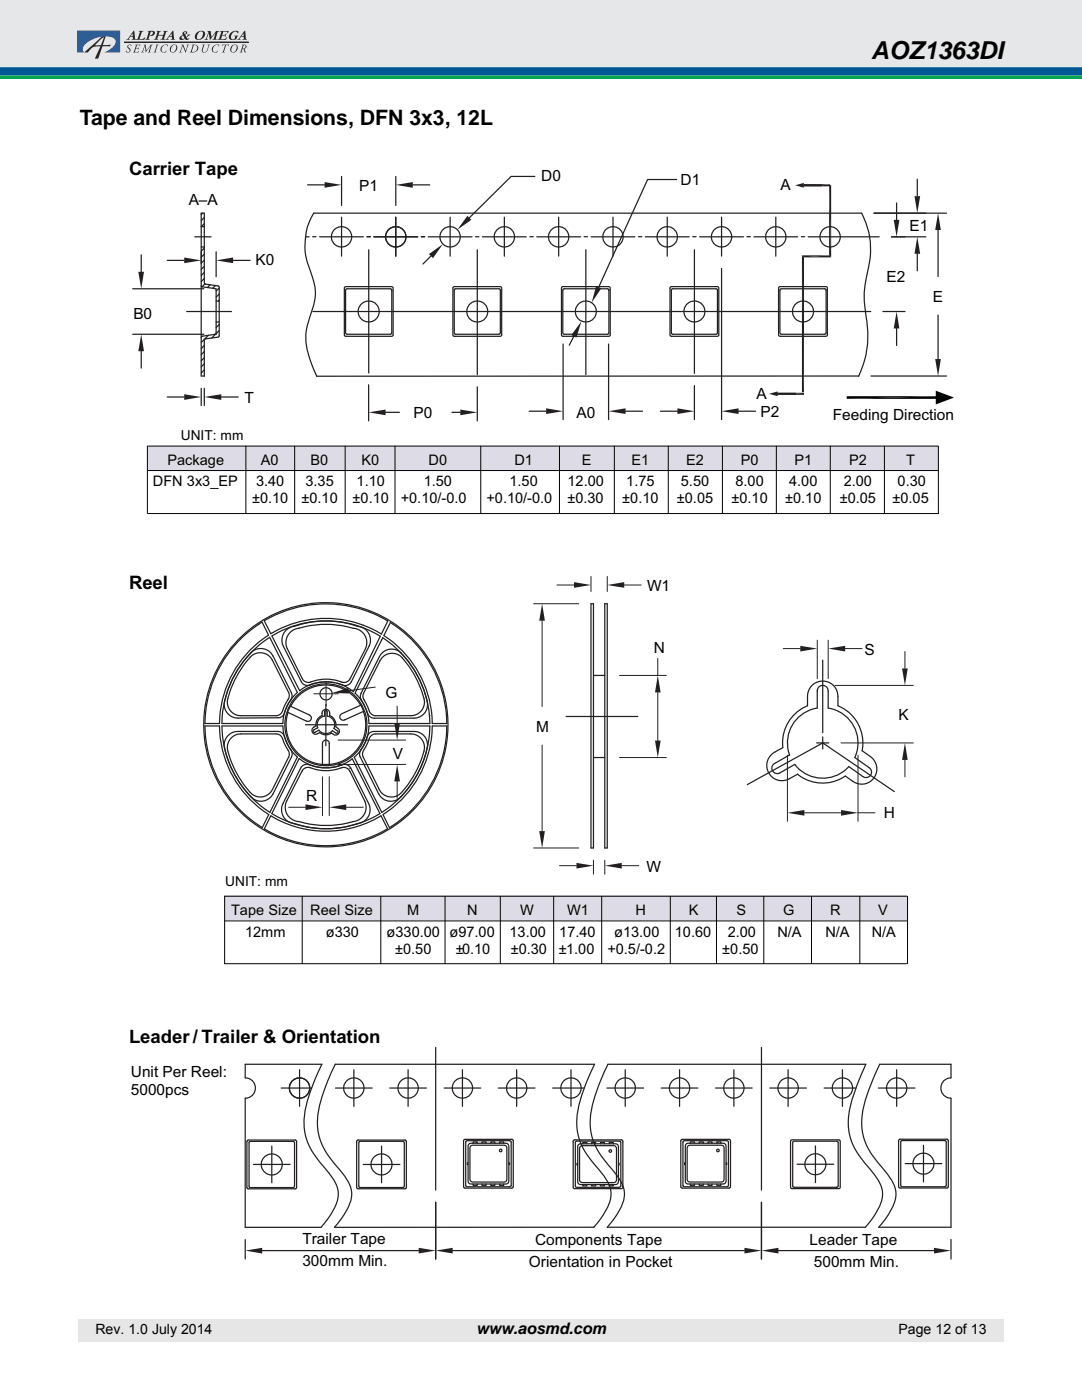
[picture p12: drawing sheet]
<svg xmlns="http://www.w3.org/2000/svg" width="216mm" height="279mm" viewBox="0 0 216 279" stroke-linecap="round" stroke-linejoin="round" font-family="sans-serif">
<path d="M0 14.2h215.9" fill="none" stroke="#005994" stroke-width="1.8" stroke-linecap="butt"/>
<path d="M-.1 -.1h216v13.5h-216z" fill="#e6e7e8"/>
<g fill="#252425">
<path d="M27.7 6.2h.9l-.3 .2-.5 1.4a1.3 1.3 0 0 0 1.2-.4l-.2 .5h-1.7a.59 .59 0 0 0 .5-.6l.3-.9z"/>
<path d="M29.5 6.2l.9-.1 .4 .2 .1 .2a.71 .71 0 0 1-1 .6l.1-.1a.46 .46 0 0 0 .5-.5l-.1-.2h-.3l-.5 1.5h.3v.1h-.9l.1-.1a1.88 1.88 0 0 0 .6-1.5h-.3z"/>
<path d="M31.3 6.2h.9l-.4 .1-.1 .7h.9l.2-.7-.2-.1h.9l-.4 .2-.4 1.4 .2 .1h-.9l.3-.1 .2-.7h-.1h-.8l-.2 .7 .2 .1h-.9l.3-.1 .3-.9 .1-.6z"/>
<path d="M41.4 6.2h.6l.2 1.2 .8-1.1a.48 .48 0 0 1 .7-.1l-.3 .2-.4 1.3 .2 .2h-.9l.4-.2 .3-1.2-1.1 1.4h-.1l-.1-1.4-.4 1.2 .2 .2h-.7l.4-.3 .3-1 .1-.2z"/>
<path d="M43.9 6.2h1.7l-.1 .4-.2-.3h-.7l-.3 .7h.5l.4-.3-.2 .7h-.1l-.1-.3h-.5l-.2 .6a.99 .99 0 0 0 1.2-.3l-.2 .5h-1.7l.4-.2 .4-1.3-.3-.1z"/>
<path d="M46.1 6.5a1.28 1.28 0 0 1 1.5-.2l-.1 .4-.2-.2a.82 .82 0 0 0-.9 0 .82 .82 0 0 0-.3 .8v.2a.41 .41 0 0 0 .4 .4 .41 .41 0 0 0 .4-.4l.1-.2-.2-.2h.8l-.2 .2a.77 .77 0 0 1-1.2 .7l-.4-.2a.97 .97 0 0 1 .3-1.3z"/>
<path d="M25.6 9h.7l-.2 .3v-.3l-.2-.1-.3 .3 .1 .3 .3 .4v.3l-.5 .3-.4-.2 .1-.3 .1 .4h.3l.2-.1 .1-.3a.75 .75 0 0 1-.3-1z"/>
<path d="M27 8.9h1l-.1 .3-.1-.2h-.5l-.1 .6 .5-.2-.1 .5-.1-.2h-.4l-.1 .4-.1 .2 .2 .1h.4l.2-.3-.1 .4-1.1-.1 .3-.1 .3-1.2z"/>
<path d="M28.7 8.9h.4l.1 1.2 .9-1.2h.4l-.2 .2-.3 .9-.1 .4 .2 .1-.6-.1 .2-.1 .4-1.1-1 1.2-.2-1.2-.4 1.1 .2 .2h-.5l.2-.2 .4-1.2z"/>
<path d="M31.1 8.9l.6 .1h-.2l-.4 1.1-.1 .2 .2 .2h-.6l.3-.2 .3-1.2z"/>
<path d="M32.4 9.2l.4-.3h.6l.1 .1-.1 .2a.31 .31 0 0 0-.2-.3 .31 .31 0 0 0-.4 .1 .8 .8 0 0 0-.5 .6 .8 .8 0 0 0 .3 .8l.6-.3-.2 .4h-.5l-.4-.2v-.8z"/>
<path d="M36.2 8.9h.4l.5 1.2 .3-1-.2-.2h.6l-.3 .2-.4 1.4-.7-1.4-.3 1.3 .2 .1h-.6l.3-.3 .3-.9v-.3z"/>
<path d="M40.4 8.9h.6l-.3 .2-.2 .7a.45 .45 0 0 0 .3 .6 .45 .45 0 0 0 .5-.5l.3-.8-.2-.2h.5l-.2 .3a1.17 1.17 0 0 1-1.2 1.3l-.2-.2v-.3l.2-.9z"/>
<path d="M42.5 9.3l.6-.4h.4l.3 .1-.2 .3a.44 .44 0 0 0-.4-.4 .44 .44 0 0 0-.4 .3l-.3 .6v.4l.2 .2a.58 .58 0 0 0 .7-.3h.1a.63 .63 0 0 1-.8 .4 .63 .63 0 0 1-.4-.8z"/>
<path d="M44.4 8.9h1.3l-.1 .3-.1-.2h-.4l-.4 1.3 .2 .2h-.6l.2-.2 .4-1.3h-.4l-.2 .2z"/>
<path d="M26.7 6.1h.1l.1 1.4 .2 .4h-.9l.3-.1v-.5h-.5l-.3 .5h.2v.1h-.7l.3-.2zM26.4 6.6l-.3 .6h.4z"/>
<path d="M34.4 6.1l.2 .1 .1 1.5 .2 .2h-.9l.3-.1v-.5h-.5l-.3 .4 .2 .2h-.7l.3-.2zM34.2 6.6l-.3 .6h.4z"/>
<path d="M36.4 6.5l.5-.3 .4 .1a.42 .42 0 0 1-.4 .6l.3 .5 .3-.3-.1-.2h.6l-.8 .6 .3 .2 .3-.1a.47 .47 0 0 1-.4 .4 .47 .47 0 0 1-.5-.2l-.6 .2-.5-.2a.81 .81 0 0 1 .7-.8zM36.4 7.1l-.2 .3v.2l.2 .2 .4-.1-.3-.6zM36.8 6.5l.1 .3 .2-.4z"/>
<path d="M39.1 6.7a1.2 1.2 0 0 1 1.8-.2 1.25 1.25 0 0 1-.5 1.2 1.25 1.25 0 0 1-1.4 .1l-.1-.6zM39.8 6.4a1.04 1.04 0 0 0-.3 1.4 .96 .96 0 0 0 .9-.5 .96 .96 0 0 0-.1-1z"/>
<path d="M48.8 6.1h.1l.1 1a.59 .59 0 0 0 .3 .8h-1l.4-.1-.1-.5h-.5l-.3 .5 .2 .1h-.7l.4-.2zM48.6 6.6l-.4 .6h.4z"/>
<path d="M34.2 9.2a.71 .71 0 0 1 1.1 0 .71 .71 0 0 1-.2 1 .71 .71 0 0 1-1.1 0 .71 .71 0 0 1 .2-1zM34.5 9.1l-.2 .1a.87 .87 0 0 0 0 1.2 .85 .85 0 0 0 .8-.5 .85 .85 0 0 0-.1-.9z"/>
<path d="M38.3 8.9a1.08 1.08 0 0 1 1.3 .5 1.24 1.24 0 0 1-1.7 1l.2-.1 .3-1.1zM38.7 9l-.4 1.3a.72 .72 0 0 0 .9-.3 .72 .72 0 0 0-.3-1z"/>
<path d="M46.2 9.2a.7 .7 0 0 1 1.1-.1 .7 .7 0 0 1-.1 1.1 .71 .71 0 0 1-1.1 .1 .71 .71 0 0 1 .1-1.1zM46.5 9.1l-.1 .1a.85 .85 0 0 0 0 1.2 .85 .85 0 0 0 .8-.5 .85 .85 0 0 0-.1-.9z"/>
<path d="M48.3 8.9h.6l.3 .2-.1 .4-.3 .2 .3 .8a.46 .46 0 0 1-.5-.7h-.2l-.2 .5 .2 .2h-.6l.2-.2 .4-1.2zM48.6 9l-.2 .7a.42 .42 0 0 0 .5-.1 .42 .42 0 0 0 .1-.5z"/>
<path d="M20 8l.8-.6-.7 1.6h-1.1zM16.8 10.5h.7l.2-.3a1.98 1.98 0 0 1 2.3-.9l-1.1 2.4h.7l.8-2.4h1.5l.2-.4-1.6 .1 .6-1.8-.8 .1z"/>
</g>
<path d="M24.8 8.4h24.8" fill="none" stroke="#252425" stroke-width=".31"/>
<path d="M15.4 6.1h8.6v4.4h-3.2l.3-.2a2.51 2.51 0 0 0 1.9-2.3 2.84 2.84 0 0 0-2.8-.7l-.5 .1a5.7 5.7 0 0 0-3 1.8 1 1 0 0 0 .1 1.3h-1.4z" fill="#1e508f"/>
<path d="M0 15.4h215.9" fill="none" stroke="#0aa555" stroke-width=".71" stroke-linecap="butt"/>
<path d="M15.6 263.2h184.6v4.5h-184.6z" fill="#e6e6e6"/>
<path d="M25.7 31.7h164.7v222.1h-164.7z" fill="#fff"/>
<g fill="#dddbe5">
<path d="M29.4 89h157.9v4.9h-157.9z"/>
<path d="M44.8 178.8h136.1v4.8h-136.1z"/>
</g>
<g fill="none" stroke="#010202" stroke-width=".2">
<path d="M29.4 89v13.5M29.6 89h157.6v13.5h-157.6M29.6 93.9h157.6M49.1 89v13.5M58.8 89v13.5M68.9 89v13.5M78.8 89v13.5M95.9 89v13.5M111.6 89v13.5M122.6 89v13.5M133.3 89v13.5M144.2 89v13.5"/>
<path d="M154.9 89v13.5M165.7 89v13.5M176.5 89v13.5M60.3 178.9v13.4M76 178.9v13.4M88.8 178.9v13.4M99.8 178.9v13.4M110.5 178.9v13.4M120.1 178.9v13.4M133.8 178.9v13.4M143 178.9v13.4M152.4 178.9v13.4"/>
<path d="M161.9 178.9v13.4M171.6 178.9v13.4M180.9 178.9h-136.1v13.4h136.1M181.1 178.9v13.4M44.8 183.8h136.1"/>
</g>
<g fill="#010202">
<path d="M169 79.1h18.1l-18.1 .5z"/>
<path d="M169 79.6l18.1-.5v.5z"/>
<path d="M186.7 78l3.7 1.3-3.7 1.4z"/>
</g>
<path d="M33.4 52h3.4M40.1 50.3v2.2M43.1 50.3v4.9M46.5 52h3.4" fill="none" stroke="#231f20" stroke-width=".25"/>
<g fill="#231f20">
<path d="M36.8 51.4l3.3 .6-3.3 .5z"/>
<path d="M43.1 52l3.4-.6v1.1z"/>
<path d="M85.6 50.7l2.8-2-2 2.8z"/>
<path d="M116 64.1l-1 3.3-1-.5z"/>
</g>
<path d="M177.9 47.3h2.7M178.9 40.5v3.4M114.5 67.1l-.9 1.8M176.2 62.2h4.4M178.9 65.6v3.3" fill="none" stroke="#231f20" stroke-width=".25"/>
<g fill="#231f20">
<path d="M178.3 43.9h1.2l-.6 3.4z"/>
<path d="M178.9 62.2l.6 3.4h-1.2z"/>
</g>
<path d="M183 35.8v3.4M174.4 42.5h10.3M177.9 47.3h6.8M183 50.7v3.3" fill="none" stroke="#231f20" stroke-width=".25"/>
<g fill="#231f20">
<path d="M182.5 39.2h1.1l-.6 3.3z"/>
<path d="M183 47.3l.6 3.4h-1.1z"/>
</g>
<path d="M174.4 42.5h14.5M187.2 45.9v9.3M173.8 75h15.1M187.2 62.9v8.8" fill="none" stroke="#231f20" stroke-width=".25"/>
<g fill="#231f20">
<path d="M187.2 42.5l.5 3.4h-1.1z"/>
<path d="M186.6 71.7h1.1l-.5 3.3z"/>
<path d="M119 57.1l1 .4-1.9 2.9z"/>
</g>
<path d="M135 35.8h-5.8l-9.7 21.5M33.4 79.2h3.4M40.1 77.5v3.4M40.8 77.5v3.4M44.2 79.2h3.3" fill="none" stroke="#231f20" stroke-width=".25"/>
<g fill="#231f20">
<path d="M36.8 78.7l3.3 .5-3.3 .6z"/>
<path d="M40.8 79.2l3.4-.5v1.1z"/>
</g>
<path d="M112.4 68.7v15M121.4 68.7v15M105.6 82.1h3.4M124.8 82.1h3.4" fill="none" stroke="#231f20" stroke-width=".25"/>
<g fill="#231f20">
<path d="M109 81.5l3.4 .6-3.4 .5z"/>
<path d="M121.4 82.1l3.4-.6v1.1z"/>
</g>
<path d="M26.5 57.6h14.2M28.2 50.9v3.3M26.5 66.7h14.2M28.2 70.1v3.4" fill="none" stroke="#231f20" stroke-width=".25"/>
<g fill="#231f20">
<path d="M27.6 54.2h1.1l-.5 3.4z"/>
<path d="M28.2 66.7l.5 3.4h-1.1z"/>
<path d="M93.3 43.1l.7 .8-2.7 1.9z"/>
</g>
<path d="M106.7 35.2h-4.7l-8.3 8.3M73.6 76.8v7.2M95.2 77.2v6.8M76.9 82.3h2.8M90.2 82.3h1.6" fill="none" stroke="#231f20" stroke-width=".25"/>
<g fill="#231f20">
<path d="M73.6 82.3l3.3-.6v1.2z"/>
<path d="M91.8 81.7l3.4 .6-3.4 .6z"/>
</g>
<path d="M144 53.6v30.1M138.6 77v6.7M131.8 82.1h3.4M147.4 82.1h3.4" fill="none" stroke="#231f20" stroke-width=".25"/>
<g fill="#231f20">
<path d="M135.2 81.5l3.4 .6-3.4 .5z"/>
<path d="M144 82.1l3.4-.6v1.1z"/>
</g>
<path d="M61.4 36.9h3.4M68.2 35.2v5.8M79 35.2v5.8M82.4 36.9h3.4" fill="none" stroke="#231f20" stroke-width=".25"/>
<g fill="#231f20">
<path d="M64.8 36.3l3.4 .6-3.4 .6z"/>
<path d="M79 36.9l3.4-.6v1.2z"/>
</g>
<g fill="none" stroke="#231f20" stroke-width=".25">
<path d="M61 47.3h.7M62.4 47.2h.7M63.8 47.3h8.7M68.2 43.3v7.8M73.2 47.2h.7M74.6 47.3h8.7M79 43.3v7.8M84.1 47.2h.6M85.4 47.3h8.8M89.8 43.3v7.8M94.9 47.2h.7M96.3 47.3h8.7"/>
<path d="M100.6 43.3v7.8M105.7 47.2h.7M107.1 47.3h8.8M111.5 43.3v7.8M116.5 47.2h.7M117.9 47.3h8.8M122.3 43.3v7.8M127.4 47.2h.7M128.8 47.3h8.7M133.1 43.3v7.8M138.2 47.2h.7M139.6 47.3h8.8"/>
<path d="M144 43.3v7.8M149.1 47.2h.6M150.4 47.3h8.8M154.8 43.3v7.8M159.9 47.2h.7M161.3 47.3h14.1M171.3 75l-108.1 .1a16.8 16.8 0 0 1-2.1-9.1l.2-1a24.9 24.9 0 0 0 1.6-6.7 23.7 23.7 0 0 0-1.6-6.1 12.7 12.7 0 0 1 1.3-9.7h109.3a15.8 15.8 0 0 1 1.2 12 19.6 19.6 0 0 0-.2 9.4 18.7 18.7 0 0 1-1.6 11.2"/>
<circle cx="68.2" cy="47.3" r="2.04"/>
<circle cx="79" cy="47.3" r="2.03"/>
<circle cx="89.8" cy="47.3" r="2.03"/>
<circle cx="100.6" cy="47.3" r="2.03"/>
<circle cx="111.5" cy="47.3" r="2.03"/>
<circle cx="122.3" cy="47.3" r="2.04"/>
<circle cx="133.1" cy="47.3" r="2.03"/>
<circle cx="144" cy="47.3" r="2.03"/>
<circle cx="154.8" cy="47.3" r="2.03"/>
<circle cx="165.6" cy="47.3" r="2.03"/>
</g>
<path d="M165.6 37v14.4M160 51.2h5.8M160.2 51v27.3M156.8 78.6h3.6" fill="none" stroke="#231f20" stroke-width=".41"/>
<g fill="#231f20">
<path d="M155.1 78.8l1.7-.4v.4z"/>
<path d="M155.1 78.4h1.7l-1.7 .4z"/>
</g>
<path d="M73.6 49.9v24.5M95.2 49.9v24.9M116.9 49.9v24.9M138.6 49.9v24.6M160.2 51.6v22.9M62.4 62.2h111.4" fill="none" stroke="#231f20" stroke-width=".25"/>
<path d="M155.2 78.6h3.6" fill="none" stroke="#231f20" stroke-width=".41"/>
<path d="M153.4 78.6l1.8-.5v1z" fill="#231f20"/>
<g fill="none" stroke="#231f20" stroke-width=".25">
<path d="M38.9 47.3h3.2M40.1 57l.3 .2 2.5 .4 .2 .3v8.6l-.2 .2-2.5 .4-.3 .3M40.1 42.5h.7v13.9l.2 .3 2.5 .4 .2 .2v9.8l-.2 .2-2.5 .3-.2 .2v7.2h-.7zM40.1 49.3h.7M40.4 42.5l-.3 .3M40.8 43.4l-.7 .6M40.8 44.6l-.7 .6h.7M40.8 49.5l-.7 .6M40.8 50.7l-.7 .6M40.8 51.9l-.7 .6M40.8 53.1l-.7 .7M40.8 54.4l-.7 .6"/>
<path d="M40.8 55.6l-.7 .6M40.9 56.7l-.6 .5M41.9 56.8l-.5 .6M43 57l-.6 .5M43.1 57.6h.1M43.7 57.5l-.6 .6M43.7 58.7l-.6 .6M43.7 59.9l-.1 .2M68.8 57.2h9.4l.2 .1v9.7l-.2 .1h-9.2l-.2-.1-.1-9.5zM69 57.8l.2-.2h8.7l.2 .2v8.8l-.2 .1h-8.8l-.1-.3zM78.2 57.9h.1M90.5 57.2h9.3l.3 .1v9.7l-.3 .1h-9.2l-.2-.1v-9.5z"/>
<path d="M90.7 57.8l.2-.2 8.8 .1 .1 .2v8.5l-.1 .3h-8.9l-.2-.3zM99.8 57.9h.1M112.2 57.2h9.3l.2 .1v9.7l-.2 .1h-9.2l-.2-.1-.1-9.5zM112.3 57.8l.3-.2h8.6l.3 .2v8.8l-.3 .1h-8.8l-.1-.3zM121.5 57.9h.1M133.7 57.3l.3-.1h9.3l.1 .3v9.4l-.1 .2h-9.3l-.3-.1zM134 57.8l.2-.2h8.7l.2 .2v8.8l-.2 .1h-8.8l-.1-.3zM143.2 57.9h.1M155.4 57.3l.2-.1h9.4l.1 .3v9.5l-.3 .1h-9.2l-.2-.1zM155.7 57.8l.2-.2h8.7l.2 .2v8.8l-.2 .1h-8.8l-.2-.3zM164.8 57.9h.1M37.3 62.2h8.9"/>
<path d="M40.8 68.9l-.7 .7M40.8 70.2l-.7 .6M40.8 71.4l-.7 .6M40.8 72.6l-.7 .6M40.8 73.8l-.7 .6M40.8 75h-.1M41.6 66.9l-1.5 1.5M43.1 66.7h.1M43.1 60.1h.6M43.1 64.3h.6M43.7 64.8l-.6 .6M43.7 66l-1.4 1.4"/>
<circle cx="73.6" cy="62.2" r="2.1"/>
<circle cx="95.2" cy="62.2" r="2.1"/>
<circle cx="116.9" cy="62.2" r="2.1"/>
<circle cx="138.6" cy="62.2" r="2.1"/>
<circle cx="160.2" cy="62.2" r="2.1"/>
</g>
<path d="M160.4 37h3.6" fill="none" stroke="#231f20" stroke-width=".41"/>
<path d="M158.7 37l1.7-.5v.9z" fill="#231f20"/>
<path d="M162 37h3.6" fill="none" stroke="#231f20" stroke-width=".41"/>
<g fill="#231f20">
<path d="M160.3 37.2l1.7-.4v.4z"/>
<path d="M160.3 36.8h1.7l-1.7 .4z"/>
</g>
<path d="M86 51.1l-1.6 1.6" fill="none" stroke="#231f20" stroke-width=".25"/>
<path d="M67.5 147.7h13.4M67.5 152.6h13.4M79.2 140.9v3.4M79.2 156v3.3" fill="none" stroke="#231f20" stroke-width=".2"/>
<g fill="#231f20">
<path d="M78.7 144.3h1.1l-.6 3.4z"/>
<path d="M79.2 152.6l.6 3.4h-1.1z"/>
</g>
<g fill="none" stroke="#231f20" stroke-width=".25">
<path d="M52.3 124.1a24.1 24.1 0 0 0-11.4 20.3h2.9a21.3 21.3 0 0 1 9.8-17.6M53.8 127.2a20.7 20.7 0 0 0-9.5 17.2M73.8 122.2l3.6 1.7-1.3 2.6M76.4 127.3a20.8 20.8 0 0 1 9.4 17.1h-12.2M77.9 124.2l-1.3 2.6a21.2 21.2 0 0 1 9.7 17.6M80.1 130.4a2.69 2.69 0 0 0-4.4 .6M80.3 131.3a2.7 2.7 0 0 0-4.5 .6M40.9 144.9h2.9a21.3 21.3 0 0 0 9.8 17.7l-1.3 2.6a24.2 24.2 0 0 1-11.4-20.3zM44.8 149.3a20.8 20.8 0 0 0 9.1 12.8l5.4-11M57.2 159.9a2.85 2.85 0 0 0 2.5 4.1 19.3 19.3 0 0 0 11.8-.3 2.91 2.91 0 0 0 1.3-3.8M59.7 151.4l-5.5 11a20.8 20.8 0 0 0 21.6 0l-5.5-11M73.6 144.9h12.2"/>
<path d="M74.6 146h8M74.7 143.3h7.9M75 142.8h7M75 146.5h7M75.6 158.4a2.72 2.72 0 0 0 4.3 .7M75.7 157.6a2.71 2.71 0 0 0 4.4 .6M85.2 149.3a20.7 20.7 0 0 1-9 12.8l-5.5-11M86.3 144.9a21.2 21.2 0 0 1-9.9 17.7l1.3 2.6M54 162.8a21.2 21.2 0 0 0 22 0l1.3 2.6a24.1 24.1 0 0 1-24.6 0zM73.6 160.4a2.76 2.76 0 0 1-2.2 4 20.4 20.4 0 0 1-13.7-.4 2.78 2.78 0 0 1-1.2-3.6"/>
<circle cx="65" cy="144.6" r="24.4"/>
</g>
<path d="M64.3 155v7.8M65.7 155v7.8M57.6 161.1h3.4M69.1 161.1h3.4" fill="none" stroke="#231f20" stroke-width=".2"/>
<g fill="#231f20">
<path d="M61 160.5l3.3 .6-3.3 .6z"/>
<path d="M65.7 161.1l3.4-.6v1.2z"/>
</g>
<g fill="none" stroke="#231f20" stroke-width=".25">
<path d="M49.9 131.2a2.71 2.71 0 0 1 4.4 .5l3.3 6.5 .1 .5a2.47 2.47 0 0 1-.6 1.6l-.4 .8a1.76 1.76 0 0 1-1.6 1.7h-7a2.71 2.71 0 0 1-2.6-3.4 20.2 20.2 0 0 1 4.4-8.2zM52.3 124.2l1.3 2.6M53.8 127.2l5.5 11a8.6 8.6 0 0 0-2.9 6.2h-12.1M58 139.7l.3-.6-.2-.8-3.6-7.4a2.72 2.72 0 0 0-4.4-.7 20.3 20.3 0 0 0-5.4 10.3 2.74 2.74 0 0 0 2.8 2.8l8.3-.1 .5-.2 .4-.5 .6-1.6 .7-1.2M59.7 125.4a2.89 2.89 0 0 0-2.4 4l3 6M71.3 125a20 20 0 0 0-13.6 .3 2.77 2.77 0 0 0-1.2 3.7l3.6 7.1M72.2 125.2a20.7 20.7 0 0 0-17.9 1.7l5.5 10.9M73.8 122.2a24.1 24.1 0 0 0-21.1 1.7l1.3 2.6a21.2 21.2 0 0 1 18.5-1.7M44.3 144.9h12.1a9 9 0 0 0 1.8 5l.1 .6-.1 .6-3.7 7.3a2.7 2.7 0 0 1-4.4 .7 20.6 20.6 0 0 1-5.8-14.2zM44.8 149.3a2.72 2.72 0 0 1 2.6-3.3h8l.9 .2a2.31 2.31 0 0 1 .7 1.5 8 8 0 0 0 2.3 3.4M46.1 147.3a2.56 2.56 0 0 1 2-.8h7.3l.5 .2 .4 .4 .8 1.9a1.84 1.84 0 0 1 .5 2.1l-3.2 6.5a2.7 2.7 0 0 1-4.5 .6 19.5 19.5 0 0 1-4.5-8.8 2.69 2.69 0 0 1 .7-2.1zM57.5 142.2a8 8 0 0 0 6.8 10.4"/>
<path d="M60 153.3l-3.5 7.1M60.3 153.9l-3.1 6M61.7 142.7l-3.8-1.8-.5 1.2 3.8 1.8M72 140.8a7.9 7.9 0 0 0-14 .1"/>
<circle cx="65" cy="144.7" r="8.2"/>
</g>
<path d="M74.9 137.1l-5.3 .7" fill="none" stroke="#231f20" stroke-width=".2"/>
<path d="M66.3 138.3l3.2-1 .2 1.1z" fill="#231f20"/>
<path d="M62.6 138.5h4.9M65.1 136v4.9M106.5 120.5h9M108.2 123.9v17.1M108.2 148.7v17.2M106.5 169.2h9" fill="none" stroke="#231f20" stroke-width=".2"/>
<g fill="none" stroke="#231f20" stroke-width=".25">
<path d="M59.7 125.4a19.8 19.8 0 0 1 11.8 .3 2.87 2.87 0 0 1 1.4 3.8l-3 5.9-.4 .5-.8 .3a10.7 10.7 0 0 0-5.2-.5l-.6 .1a2.19 2.19 0 0 1-2 .2l-.6-.6M66.8 136.2a8.5 8.5 0 0 0-7 1.6M71.3 125a2.76 2.76 0 0 1 2.3 4l-3.5 7.1a1.38 1.38 0 0 1-1.8 .6 9.2 9.2 0 0 0-6.7 .1 1.37 1.37 0 0 1-1.5-.7M72.2 125.2l3.7 1.8-5.4 11a8.8 8.8 0 0 0-3.3-1.7M72.5 124.8l3.6 1.7M75.7 131l-3.7 7.4-.1 .5a2.55 2.55 0 0 0 .7 1.7l.4 .9a2.31 2.31 0 0 0 1.1 1.7l.6 .1M75.8 131.9l-3.3 6.7v.8l.9 1.7a1.76 1.76 0 0 0 1.6 1.7M76.1 127.7h.1M76.4 127.3l-5.5 11a8.7 8.7 0 0 1 2.7 6.1M77.9 124.2a24.1 24.1 0 0 1 11.2 20.2h-2.8M80.1 130.4a20.1 20.1 0 0 1 5.2 10.1 2.71 2.71 0 0 1-2.7 2.8M80.3 131.3a19.4 19.4 0 0 1 4.4 8.6 2.72 2.72 0 0 1-2.7 2.9"/>
<path d="M59.7 151.4a8.6 8.6 0 0 0 10.6 0M60 153.3a1.38 1.38 0 0 1 1.8-.7 9.2 9.2 0 0 0 6.7 0 1.4 1.4 0 0 1 1.5 .7l3.6 7.1M60.3 153.9a1.34 1.34 0 0 1 1.6-.7 9.4 9.4 0 0 0 6.8-.1l.7 .3 .4 .5 3 6M61.7 142.7a.68 .68 0 0 1 .4 .9 .68 .68 0 0 1-.9 .3M62.6 145.7l-.1 .3 .3 .2 .8-.5M62.6 145.1a.75 .75 0 0 0-.3 1 .75 .75 0 0 0 1.1 .3l.4-.2M63 144.9l.1-.8 .3-.6 .9-.7a.83 .83 0 0 1 .4-1.1 .83 .83 0 0 1 1.1 .4v.7a2.02 2.02 0 0 1 1.2 2.2M63 144.9l-.4 .2M63.4 145.2l-.8 .5M63.4 145.3h.1M63.6 145.7h.1M63.8 146.2l1 .4h.7l.7-.3 .3 .3"/>
<path d="M64.6 147.9a.67 .67 0 0 1 .7-.1 .67 .67 0 0 1 .4 .6v4.2h-1.4v-4.2zM65 140.6v8.2M65.3 142v.9a1.76 1.76 0 0 1 1.3 2.5l.8 .6v.3h-.3l-.8-.5a1.78 1.78 0 0 1-2.7-.1M65.3 142.1l-.1-.3-.4 .1v1a1.75 1.75 0 0 0-1.4 2.4M67 145.1a.9 .9 0 0 1 .5 1.4l-.4 .2-.6-.1M67.9 142.7l.3-.3 3.8-1.7 .6 1.3-4 1.7h-.4l-.3-.3zM69.3 144.6h-8.4M69.8 153.3h.1M71.7 150.8h.1M72.5 142a8 8 0 0 1-6.8 10.6M73.6 144.9a8.7 8.7 0 0 1-2.9 6.2M74.6 146l-.8 .2-.4 .5-.6 1.7-.9 1.5-.2 .6 .2 .6 3.7 7.3"/>
<path d="M75 146.5l-.8 .2a2.37 2.37 0 0 0-.8 1.5l-1 1.8v.8l3.3 6.8M82 146.5a2.71 2.71 0 0 1 2.6 3.4 20.4 20.4 0 0 1-4.5 8.3M82.6 146a2.68 2.68 0 0 1 2.6 3.3M85.7 142.8h.1M85.8 144.9a20.9 20.9 0 0 1-5.9 14.2M86.3 144.9h2.8a24.1 24.1 0 0 1-11.4 20.3"/>
<circle cx="65.1" cy="138.5" r="1.22"/>
</g>
<g fill="#231f20">
<path d="M108.2 120.5l.5 3.4h-1.1z"/>
<path d="M107.6 165.9h1.1l-.5 3.3z"/>
</g>
<path d="M117.9 120.5v48.7h.5M121.2 120.5v48.7h-.5" fill="none" stroke="#231f20" stroke-width=".25"/>
<path d="M123.6 134.8h9.4M131.3 131.4v3.4M131.3 138.2v9.6M123.6 151.2h9.4" fill="none" stroke="#231f20" stroke-width=".2"/>
<g fill="#231f20">
<path d="M130.7 147.8h1.1l-.5 3.4z"/>
<path d="M131.3 134.8l.5 3.4h-1.1z"/>
</g>
<path d="M117.9 120.5h.5v48.7M118.4 134.8h2.3M121.2 120.5h-.5v48.7M113 143h14.3M118.4 151.2h2.3" fill="none" stroke="#231f20" stroke-width=".25"/>
<path d="M111.6 172.8h3.4M118.4 171.7v2.8M120.7 171.7v2.8M124.1 172.8h3.4" fill="none" stroke="#231f20" stroke-width=".2"/>
<g fill="#231f20">
<path d="M115 172.2l3.4 .6-3.4 .5z"/>
<path d="M120.7 172.8l3.4-.6v1.1z"/>
</g>
<path d="M111.1 116.8h3.4M117.9 115v3M121.2 115v3M124.6 116.8h3.3" fill="none" stroke="#231f20" stroke-width=".2"/>
<g fill="#231f20">
<path d="M114.5 116.2l3.4 .6-3.4 .5z"/>
<path d="M121.2 116.8l3.4-.6v1.1z"/>
</g>
<path d="M166.6 136.8h15.7M180.6 130v3.4M167.8 148.3h14.5M180.6 151.7v3.3" fill="none" stroke="#231f20" stroke-width=".2"/>
<g fill="#231f20">
<path d="M180.6 148.3l.5 3.4h-1.1z"/>
<path d="M180 133.4h1.1l-.5 3.4z"/>
</g>
<path d="M156.3 129.4h3.4M163.1 127.8v7.6M165.3 127.8v7.6M168.6 129.4h3.4" fill="none" stroke="#231f20" stroke-width=".2"/>
<g fill="#231f20">
<path d="M159.7 128.9l3.4 .5-3.4 .6z"/>
<path d="M165.3 129.4l3.3-.5v1.1z"/>
</g>
<path d="M163.4 137.1a1.09 1.09 0 0 1 1.2-.2 1.09 1.09 0 0 1 .7 1v3.4a7 7 0 0 1 5.3 9.9l2.8 2a1.09 1.09 0 0 1 .3 1.5 1.09 1.09 0 0 1-1.5 .3l-2.8-2a7 7 0 0 1-10.8-.4l-3 1.6a1.08 1.08 0 0 1-1.5-.4 1.08 1.08 0 0 1 .5-1.4l3-1.7a7 7 0 0 1 5.5-9.4v-3.4zM164.2 131.7v14.5M149.1 156.6l15.1-8.3 14.3 9.7M158.6 152.6h.1M159.2 154.5a4.4 4.4 0 0 1-4.5 1 3 3 0 0 1-.1-5.4l1.6-.9a8 8 0 0 1 4.9-8.3 4.4 4.4 0 0 1 1.4-4.5 3 3 0 0 1 4.7 2.6v1.8a8.1 8.1 0 0 1 4.8 9 4.5 4.5 0 0 1 3 3.7 3 3 0 0 1-4.9 2.4l-1.4-1a8 8 0 0 1-9.6-.4M163 148.3h2.4M164.2 147.1v2.4" fill="none" stroke="#231f20" stroke-width=".25"/>
<path d="M157.1 150.7v13.2M171.2 150.7v13.2M160.5 162.2h7.3M171.2 162.2h3.4" fill="none" stroke="#231f20" stroke-width=".2"/>
<g fill="#231f20">
<path d="M157.1 162.2l3.4-.5v1.1z"/>
<path d="M167.8 161.7l3.4 .5-3.4 .6z"/>
</g>
<path d="M151.9 239.9v11.4M155.3 249.6h31.1M189.8 247.4v3.9" fill="none" stroke="#231f20" stroke-width=".25"/>
<g fill="#231f20">
<path d="M151.9 249.6l3.4-.6v1.2z"/>
<path d="M186.4 249l3.4 .6-3.4 .6z"/>
</g>
<path d="M86.9 239.9v11.4M151.9 239.9v11.4M90.3 249.6h58.3" fill="none" stroke="#231f20" stroke-width=".25"/>
<g fill="#231f20">
<path d="M86.9 249.6l3.4-.6v1.2z"/>
<path d="M148.6 249l3.3 .6-3.3 .6z"/>
</g>
<path d="M86.9 239.9v11.4M48.9 247.4v3.9M52.3 249.6h31.2" fill="none" stroke="#231f20" stroke-width=".25"/>
<g fill="#231f20">
<path d="M48.9 249.6l3.4-.6v1.2z"/>
<path d="M83.5 249l3.4 .6-3.4 .6z"/>
</g>
<g fill="none" stroke="#231f20" stroke-width=".25">
<path d="M48.9 212.4h15.3a34.3 34.3 0 0 0-3.5 10.8 11.7 11.7 0 0 0 3.1 8.7l.9 1a9.1 9.1 0 0 1 2.8 5.2 10.1 10.1 0 0 1-2.7 6l-.7 .8h-15.2v-25.7a2.03 2.03 0 0 0 2.1-2.1 2.03 2.03 0 0 0-2.1-2zM56.1 217.1h6.1M59.8 213.5v7.3M66.9 212.4h51.7a30.2 30.2 0 0 0-3.5 11.6 12.5 12.5 0 0 0 3.7 8.6 12.9 12.9 0 0 1 3 4.7 6 6 0 0 1-1.2 4.8l-2.1 2.8h-51.8a14 14 0 0 0 3.4-5.8 6.6 6.6 0 0 0-2.1-5.4 15.1 15.1 0 0 1-4.6-8.5 20.4 20.4 0 0 1 2-9.5zM66.9 217.1h7.4M70.6 213.5v7.3M77.8 217.1h7.3M81.4 213.5v7.3M86.9 209v28.5M88.6 217.1h7.3M92.3 213.5v7.3M99.4 217.1h7.3"/>
<path d="M103.1 213.5v7.3M110.3 217.1h6.3M113.9 213.5v7.3M121.1 217.1h7.3M124.8 213.5v7.3M131.9 217.1h7.4M135.6 213.5v7.3M142.8 217.1h7.3M146.4 213.5v7.3M151.9 209v28.5M153.6 217.1h7.3M157.3 213.5v7.3"/>
<path d="M164.4 217.1h6.4M168.1 213.5v7.3M175.3 217.1h7.3M175.5 212.4h14.3v2.7a2.03 2.03 0 0 0-2.1 2 2.03 2.03 0 0 0 2.1 2.1v25.7h-14.4a14.3 14.3 0 0 0 3.3-5.8 6.1 6.1 0 0 0-1.8-5l-1.6-2a12 12 0 0 1-2.6-12.6l1.4-3.8zM178.9 213.5v7.3M49.3 227.7l.3-.2 9.4 .1 .2 .2-.1 9.3-.2 .2-9.5-.1-.1-.2zM49.7 227.9l.3-.1h8.6l.2 .3-.1 8.8-.2 .1h-8.7l-.1-.3zM50.6 232.4h7.3M54.2 228.7v7.3M71.2 227.7l.3-.2h9.4l.2 .3-.1 9.3-.2 .1h-9.5l-.1-.2zM71.7 227.8h8.7l.2 .1 .1 8.8-.2 .3h-8.6l-.3-.1v-8.9zM72.5 232.4h7.3"/>
<path d="M76.1 228.7v7.4M92.6 227.4h9.7l.1 .2v9.4l-.3 .1h-9.5l-.1-.3v-9.2zM92.9 227.8l.3-.2h8.5l.3 .2v8.9l-.3 .1h-8.5l-.3-.1zM93.4 232.1h-.1v.3h.1M93.6 228.3l.3-.1h7.1a.56 .56 0 0 1 .5 .5v7.1a.56 .56 0 0 1-.5 .5h-7.1l-.3-.2-.2-.3v-7.1zM93.9 228.7l.4-.1h6.3a.52 .52 0 0 1 .5 .5v6.3a.52 .52 0 0 1-.5 .5h-6.3a.53 .53 0 0 1-.5-.5v-6.3zM94.4 236.3v.3h.8v-.3M94.4 228.2v-.3h.8v.3M96.2 228.2v-.3h.8v.3M96.2 236.3v.3h.8v-.3M97.9 236.3v.3h.8v-.3M97.9 228.2v-.3h.8v.3"/>
<path d="M99.7 236.3v.3h.8v-.3M99.7 228.2v-.3h.8v.3M101.5 232.1h.2v.3h-.2M114.4 227.6l.3-.1h9.3l.2 .1v9.5l-.2 .1h-9.5l-.1-.3zM114.8 227.9l.3-.2 8.6 .1 .2 .2-.1 8.8-.2 .2-8.7-.1-.1-.2zM115.3 232.2h-.2v.3h.2M115.4 228.4l.4-.1h7a.56 .56 0 0 1 .6 .5v7a.56 .56 0 0 1-.6 .6h-7a.56 .56 0 0 1-.5-.6v-7zM115.8 228.8l.4-.2h6.3a.56 .56 0 0 1 .5 .6v6.3l-.2 .3-.3 .2h-6.3a.56 .56 0 0 1-.6-.5v-6.3zM116.3 236.4v.3h.8v-.3M116.3 228.3v-.3h.8v.3M118 236.4v.3h.9v-.3M118 228.3v-.3h.9v.3"/>
<path d="M119.8 236.4v.3h.8v-.3M119.8 228.3v-.3h.8v.3M121.6 236.4v.3h.8v-.3M121.6 228.3v-.3h.8v.3M123.4 232.2h.1v.3h-.1M136 227.4h9.6l.2 .2-.1 9.4-.2 .1h-9.5l-.2-.3v-9.2zM136.3 227.8l.2-.2h8.6l.2 .2v8.9l-.2 .1h-8.6l-.2-.1zM136.7 232.1h-.1v.3h.1M136.9 228.3l.4-.1h7a.56 .56 0 0 1 .6 .5v7.1a.56 .56 0 0 1-.6 .5h-7l-.4-.2-.2-.3v-7.1zM137.3 228.7l.4-.1h6.3a.52 .52 0 0 1 .5 .5v6.3a.52 .52 0 0 1-.5 .5h-6.3a.53 .53 0 0 1-.6-.5v-6.3zM137.8 236.3v.3h.8v-.3M137.8 228.2v-.3h.8v.3"/>
<path d="M139.5 236.3v.3h.8v-.3M139.5 228.2v-.3h.8v.3M141.3 236.3v.3h.8v-.3M141.3 228.2v-.3h.8v.3M143 236.3v.3h.9v-.3M143 228.2v-.3h.9v.3M144.9 232.1h.1v.3h-.1M157.8 227.6l.2-.1h9.5l.2 .3-.1 9.3-.2 .1h-9.4l-.2-.1zM158.3 227.8h8.7l.2 .1 .1 8.8-.2 .2h-8.7l-.2-.1v-8.8zM159.1 232.4h7.3M162.7 228.7v7.3M167 236.9v.1"/>
<path d="M179.3 227.5l.3-.1h9.5l.1 .2v9.4l-.2 .1h-9.6l-.1-.3zM179.8 227.8l.2-.2h8.5l.3 .2v8.8l-.1 .2h-8.7l-.2-.1zM180.6 232.2h7.3M184.3 228.6v7.3M172.7 244.9h-51.5a13.9 13.9 0 0 0 3.3-5.9 6.7 6.7 0 0 0-2.1-5.4l-1-1a12.3 12.3 0 0 1-3.6-9.8 33.9 33.9 0 0 1 3.5-10.4h51.5a44.1 44.1 0 0 0-3.4 9.5 11.6 11.6 0 0 0 3.2 10.2l.9 1.1a8.3 8.3 0 0 1 2.6 5.1 11.2 11.2 0 0 1-3.4 6.6"/>
<circle cx="59.8" cy="217.1" r="2.03"/>
<circle cx="70.6" cy="217.1" r="2.03"/>
<circle cx="81.4" cy="217.1" r="2.03"/>
<circle cx="92.3" cy="217.1" r="2.04"/>
<circle cx="103.1" cy="217.1" r="2.03"/>
<circle cx="113.9" cy="217.1" r="2.03"/>
<circle cx="124.8" cy="217.1" r="2.03"/>
<circle cx="135.6" cy="217.1" r="2.03"/>
<circle cx="146.4" cy="217.1" r="2.04"/>
<circle cx="157.3" cy="217.1" r="2.03"/>
<circle cx="168.1" cy="217.1" r="2.03"/>
<circle cx="178.9" cy="217.1" r="2.03"/>
<circle cx="54.2" cy="232.4" r="2.1"/>
<circle cx="76.1" cy="232.4" r="2.1"/>
<circle cx="99.9" cy="229.6" r=".26"/>
<circle cx="121.8" cy="229.7" r=".26"/>
<circle cx="143.3" cy="229.6" r=".26"/>
<circle cx="162.7" cy="232.3" r="2.1"/>
<circle cx="184.3" cy="232.2" r="2.1"/>
</g>
<text font-size="4.9" x="173.9" y="11.7">AOZ1363DI</text>
<text font-size="4.2" x="15.9" y="25">Tape and Reel Dimensions, DFN 3x3, 12L</text>
<g font-size="3.7" fill="#010202">
<text x="25.7" y="34.9">Carrier Tape</text>
<text x="25.7" y="117.6">Reel</text>
<text x="25.7" y="208.2">Leader/ Trailer &amp; Orientation</text>
</g>
<text font-size="3.2" x="95" y="266.2">www.aosmd.com</text>
<g font-size="3.1" fill="#010202">
<text x="37.7" y="40.9">A–A</text>
<text x="71.7" y="38.1">P1</text>
<text x="108" y="36.2">D0</text>
<text x="135.8" y="36.9">D1</text>
<text x="155.8" y="38">A</text>
<text x="181.5" y="46">E1</text>
<text x="51" y="52.9">K0</text>
<text x="176.9" y="56.3">E2</text>
<text x="26.6" y="63.6">B0</text>
<text x="186.1" y="60.3">E</text>
<text x="48.8" y="80.5">T</text>
<text x="82.5" y="83.4">P0</text>
<text x="115" y="83.4">A0</text>
<text x="151" y="79.7">A</text>
<text x="151.7" y="83.2">P2</text>
<text x="166.2" y="83.7">Feeding Direction</text>
<text x="129.1" y="117.9">W1</text>
<text x="130.4" y="130.2">N</text>
<text x="172.5" y="130.7">S</text>
<text x="76.9" y="139.3">G</text>
<text x="179.3" y="143.7">K</text>
<text x="107" y="146.2">M</text>
<text x="78.4" y="151.5">V</text>
<text x="61.1" y="159.8">R</text>
<text x="176.4" y="163.2">H</text>
<text x="129" y="174">W</text>
<text x="26.1" y="214.9">Unit Per Reel:</text>
<text x="26.1" y="218.6">5000pcs</text>
<text x="60.3" y="248.3">Trailer Tape</text>
<text x="106.8" y="248.4">Components Tape</text>
<text x="161.5" y="248.4">Leader Tape</text>
<text x="60.3" y="252.7">300mm Min.</text>
<text x="105.5" y="252.8">Orientation in Pocket</text>
<text x="162.4" y="252.8">500mm Min.</text>
</g>
<g font-size="2.9" fill="#010202">
<text x="33.4" y="92.7">Package</text>
<text x="52.1" y="92.7">A0</text>
<text x="61.9" y="92.7">B0</text>
<text x="72.1" y="92.7">K0</text>
<text x="85.5" y="92.7">D0</text>
<text x="102.6" y="92.7">D1</text>
<text x="116.1" y="92.7">E</text>
<text x="126" y="92.7">E1</text>
<text x="136.9" y="92.7">E2</text>
<text x="147.8" y="92.7">P0</text>
<text x="158.5" y="92.7">P1</text>
<text x="169.4" y="92.7">P2</text>
<text x="180.8" y="92.7">T</text>
<text x="30.5" y="97.1">DFN 3x3_EP</text>
<text x="50.3" y="100.5">±0.10</text>
<text x="51.1" y="97.1">3.40</text>
<text x="60.2" y="100.5">±0.10</text>
<text x="61" y="97.1">3.35</text>
<text x="70.4" y="100.5">±0.10</text>
<text x="71.2" y="97.1">1.10</text>
<text x="80" y="100.5">+0.10/-0.0</text>
<text x="84.5" y="97.1">1.50</text>
<text x="97.1" y="100.5">+0.10/-0.0</text>
<text x="101.7" y="97.1">1.50</text>
<text x="113.2" y="100.5">±0.30</text>
<text x="113.2" y="97.1">12.00</text>
<text x="124.2" y="100.5">±0.10</text>
<text x="125" y="97.1">1.75</text>
<text x="135.1" y="100.5">±0.05</text>
<text x="135.9" y="97.1">5.50</text>
<text x="146" y="100.5">±0.10</text>
<text x="146.8" y="97.1">8.00</text>
<text x="156.7" y="100.5">±0.10</text>
<text x="157.5" y="97.1">4.00</text>
<text x="167.6" y="100.5">±0.05</text>
<text x="168.4" y="97.1">2.00</text>
<text x="178.1" y="100.5">±0.05</text>
<text x="179.1" y="97.1">0.30</text>
<text x="46.1" y="182.7">Tape Size</text>
<text x="61.9" y="182.7">Reel Size</text>
<text x="81.3" y="182.7">M</text>
<text x="93.2" y="182.7">N</text>
<text x="103.8" y="182.7">W</text>
<text x="113.1" y="182.7">W1</text>
<text x="126.8" y="182.7">H</text>
<text x="137.5" y="182.7">K</text>
<text x="146.9" y="182.7">S</text>
<text x="156.3" y="182.7">G</text>
<text x="165.7" y="182.7">R</text>
<text x="175.2" y="182.7">V</text>
<text x="48.9" y="187">12mm</text>
<text x="65" y="187">ø330</text>
<text x="77.1" y="187">ø330.00</text>
<text x="78.8" y="190.4">±0.50</text>
<text x="89.7" y="187">ø97.00</text>
<text x="91" y="190.4">±0.10</text>
<text x="101.7" y="187">13.00</text>
<text x="101.9" y="190.4">±0.30</text>
<text x="111.5" y="190.4">±1.00</text>
<text x="111.6" y="187">17.40</text>
<text x="121.2" y="190.4">+0.5/-0.2</text>
<text x="122.5" y="187">ø13.00</text>
<text x="134.7" y="187">10.60</text>
<text x="144.1" y="190.4">±0.50</text>
<text x="145.2" y="187">2.00</text>
<text x="155.1" y="187">N/A</text>
<text x="164.7" y="187">N/A</text>
<text x="173.9" y="187">N/A</text>
</g>
<g font-size="2.8">
<text x="19" y="266.2">Rev. 1.0 July 2014</text>
<text x="179.3" y="266.2">Page 12 of 13</text>
</g>
<g font-size="2.7" fill="#010202">
<text x="36.1" y="87.8">UNIT: mm</text>
<text x="44.9" y="176.9">UNIT: mm</text>
</g>
</svg>
